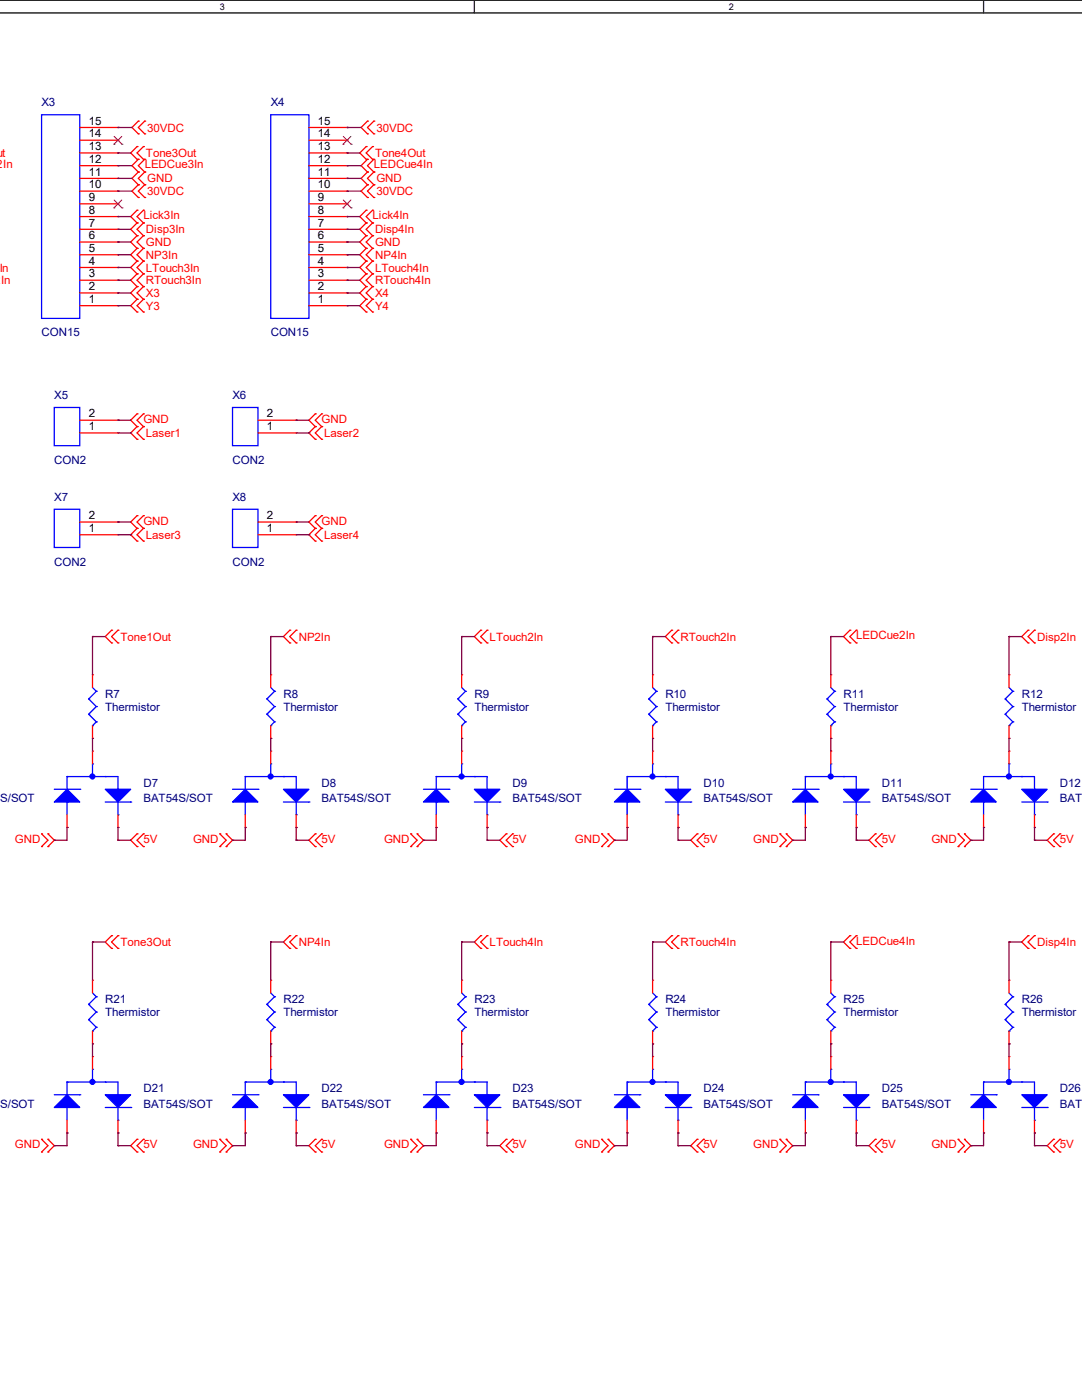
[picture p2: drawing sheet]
<svg xmlns="http://www.w3.org/2000/svg" width="216mm" height="279mm" viewBox="0 0 216 279" stroke-linecap="round" stroke-linejoin="round" font-family="sans-serif">
<path d="M-.1 0h216.1M-.1 2.6h216" fill="none" stroke="#000" stroke-width=".25"/>
<path d="M43.9 .3h.9v2h-.9z" fill="#fff"/>
<path d="M94.7 0v2.6" fill="none" stroke="#000" stroke-width=".25"/>
<path d="M145.5 .3h.9v2h-.9z" fill="#fff"/>
<path d="M196.3 0v2.6" fill="none" stroke="#000" stroke-width=".25"/>
<g fill="none" stroke="#f00" stroke-width=".25">
<path d="M15.9 38.1h7.6M15.9 35.6h7.6M15.9 33.1h7.6M15.9 30.5h7.6M15.9 28h7.6M15.9 25.4h7.6M23.5 38.1h.1M23.5 35.6h.1M23.5 33.1h.1M23.5 30.5h.1M23.5 28h.1M23.5 25.4h.1"/>
<path d="M27.3 29.3h.1M27.3 31.8h.1M27.3 29.3l-1.2 1.2 1.2 1.3M27.6 24.2h.1M27.6 26.7h.1M27.6 34.3h.1M27.6 36.9h.1M27.6 39.4h.1M27.6 31.8h.1M27.6 24.2l-1.3 1.2 1.3 1.3M27.6 34.3l-1.3 1.3 1.3 1.3M27.6 36.9l-1.3 1.2 1.3 1.3"/>
<path d="M27.6 31.8l-1.3 1.3 1.3 1.2M28.6 31.8h.1M28.6 29.3h.1M28.6 29.3l-1.3 1.2 1.3 1.3M28.9 26.7h.1M28.9 24.2h.1M28.9 36.9h.1M28.9 34.3h.1M28.9 39.4h.1M28.9 31.8h.1M28.9 24.2l-1.3 1.2 1.3 1.3M28.9 34.3l-1.3 1.3 1.3 1.3"/>
<path d="M28.9 36.9l-1.3 1.2 1.3 1.3M28.9 31.8l-1.3 1.3 1.3 1.2M61.6 38.1h7.7M61.6 35.6h7.7M61.6 33.1h7.7M61.6 30.5h7.7M61.6 28h7.7M61.6 25.4h7.7M69.3 38.1h.1M69.3 35.6h.1M69.3 33.1h.1M69.3 30.5h.1"/>
<path d="M69.3 28h.1M69.3 25.4h.1M73.1 29.3h.1M73.1 31.8h.1M73.1 29.3l-1.3 1.2 1.3 1.3M73.3 24.2h.1M73.3 26.7h.1M73.3 34.3h.1M73.3 31.8h.1M73.3 36.9h.1M73.3 39.4h.1M73.3 24.2l-1.2 1.2 1.2 1.3"/>
<path d="M73.3 31.8l-1.2 1.3 1.2 1.2M73.3 34.3l-1.2 1.3 1.2 1.3M73.3 36.9l-1.2 1.2 1.2 1.3M74.3 31.8h.1M74.3 29.3h.1M74.3 29.3l-1.2 1.2 1.2 1.3M74.6 26.7h.1M74.6 24.2h.1M74.6 31.8h.1M74.6 34.3h.1M74.6 36.9h.1M74.6 39.4h.1"/>
<path d="M74.6 24.2l-1.3 1.2 1.3 1.3M74.6 31.8l-1.3 1.3 1.3 1.2M74.6 34.3l-1.3 1.3 1.3 1.3M74.6 36.9l-1.3 1.2 1.3 1.3M15.9 58.5h7.6M15.9 55.9h7.6M15.9 53.4h7.6M15.9 50.8h7.6M15.9 48.3h7.6M15.9 45.8h7.6M15.9 43.2h7.6M15.9 40.7h7.6"/>
<path d="M23.5 58.5h.1M23.5 55.9h.1M23.5 53.4h.1M23.5 50.8h.1M23.5 48.3h.1M23.5 45.8h.1M23.5 43.2h.1M23.5 40.7h.1M27.3 59.7h.1M27.3 57.2h.1M27.3 49.6h.1M27.3 52.1h.1"/>
<path d="M27.3 44.5h.1M27.3 47h.1M27.3 54.7h.1M27.3 42h.1M27.3 59.7l-1.2 1.3 1.2 1.3M27.3 57.2l-1.2 1.3 1.2 1.2M27.3 49.6l-1.2 1.2 1.2 1.3M27.3 44.5l-1.2 1.3 1.2 1.2M27.3 52.1l-1.2 1.3 1.2 1.3M27.3 54.7l-1.2 1.2 1.2 1.3M27.3 47l-1.2 1.3 1.2 1.3M27.3 42l-1.2 1.2 1.2 1.3"/>
<path d="M28.6 59.7h.1M28.6 57.2h.1M28.6 52.1h.1M28.6 49.6h.1M28.6 47h.1M28.6 44.5h.1M28.6 54.7h.1M28.6 42h.1M28.6 59.7l-1.3 1.3 1.3 1.3M28.6 57.2l-1.3 1.3 1.3 1.2M28.6 49.6l-1.3 1.2 1.3 1.3M28.6 44.5l-1.3 1.3 1.3 1.2"/>
<path d="M28.6 52.1l-1.3 1.3 1.3 1.3M28.6 54.7l-1.3 1.2 1.3 1.3M28.6 47l-1.3 1.3 1.3 1.3M28.6 42l-1.3 1.2 1.3 1.3M61.6 58.5h7.7M61.6 55.9h7.7M61.6 53.4h7.7M61.6 50.8h7.7M61.6 48.3h7.7M61.6 45.8h7.7M61.6 43.2h7.7M61.6 40.7h7.7"/>
<path d="M69.3 58.5h.1M69.3 55.9h.1M69.3 53.4h.1M69.3 50.8h.1M69.3 48.3h.1M69.3 45.8h.1M69.3 43.2h.1M69.3 40.7h.1M73.1 42h.1M73.1 44.5h.1M73.1 47h.1M73.1 49.6h.1"/>
<path d="M73.1 52.1h.1M73.1 54.7h.1M73.1 57.2h.1M73.1 59.7h.1M73.1 42l-1.3 1.2 1.3 1.3M73.1 44.5l-1.3 1.3 1.3 1.2M73.1 47l-1.3 1.3 1.3 1.3M73.1 49.6l-1.3 1.2 1.3 1.3M73.1 52.1l-1.3 1.3 1.3 1.3M73.1 54.7l-1.3 1.2 1.3 1.3M73.1 57.2l-1.3 1.3 1.3 1.2M73.1 59.7l-1.3 1.3 1.3 1.3"/>
<path d="M74.3 44.5h.1M74.3 42h.1M74.3 47h.1M74.3 49.6h.1M74.3 52.1h.1M74.3 54.7h.1M74.3 57.2h.1M74.3 59.7h.1M74.3 42l-1.2 1.2 1.2 1.3M74.3 44.5l-1.2 1.3 1.2 1.2M74.3 47l-1.2 1.3 1.2 1.3M74.3 49.6l-1.2 1.2 1.2 1.3"/>
<path d="M74.3 52.1l-1.2 1.3 1.2 1.3M74.3 54.7l-1.2 1.2 1.2 1.3M74.3 57.2l-1.2 1.3 1.2 1.2M74.3 59.7l-1.2 1.3 1.2 1.3M15.9 61h7.6M23.5 61h.1M27.3 62.3h.1M28.6 62.3h.1M61.6 61h7.7M69.3 61h.1M73.1 62.3h.1M74.3 62.3h.1"/>
<path d="M15.9 86.4h7.6M15.9 83.9h7.6M23.5 86.4h.1M23.5 83.9h.1M27.3 82.6h.1M27.3 85.1h.1M27.3 87.7h.1M27.3 82.6l-1.2 1.3 1.2 1.2M27.3 85.1l-1.2 1.3 1.2 1.3M28.6 85.1h.1M28.6 82.6h.1M28.6 87.7h.1"/>
<path d="M28.6 82.6l-1.3 1.3 1.3 1.2M28.6 85.1l-1.3 1.3 1.3 1.3M51.5 86.4h7.6M51.5 83.9h7.6M59.1 86.4h.1M59.1 83.9h.1M62.9 82.6h.1M62.9 85.1h.1M62.9 87.7h.1M62.9 82.6l-1.3 1.3 1.3 1.2M62.9 85.1l-1.3 1.3 1.3 1.3M64.2 85.1h.1"/>
<path d="M64.2 82.6h.1M64.2 87.7h.1M64.2 82.6l-1.3 1.3 1.3 1.2M64.2 85.1l-1.3 1.3 1.3 1.3M15.9 106.7h7.6M15.9 104.2h7.6M23.5 106.7h.1M23.5 104.2h.1M27.3 102.9h.1M27.3 105.5h.1M27.3 108h.1M27.3 102.9l-1.2 1.3 1.2 1.3"/>
<path d="M27.3 105.5l-1.2 1.2 1.2 1.3M28.6 105.5h.1M28.6 102.9h.1M28.6 108h.1M28.6 102.9l-1.3 1.3 1.3 1.3M28.6 105.5l-1.3 1.2 1.3 1.3M51.5 106.7h7.6M51.5 104.2h7.6M59.1 106.7h.1M59.1 104.2h.1M62.9 102.9h.1M62.9 105.5h.1"/>
<path d="M62.9 108h.1M62.9 102.9l-1.3 1.3 1.3 1.3M62.9 105.5l-1.3 1.2 1.3 1.3M64.2 105.5h.1M64.2 102.9h.1M64.2 108h.1M64.2 102.9l-1.3 1.3 1.3 1.3M64.2 105.5l-1.3 1.2 1.3 1.3M18.5 134.7h.1M18.5 134.7v2.5M22.3 125.8h.1M22.3 128.3h.1"/>
<path d="M22.3 125.8l-1.3 1.2 1.3 1.3M23.5 128.3h.1M23.5 125.8h.1M23.5 125.8l-1.2 1.2 1.2 1.3M54 134.7h.1M54 134.7v2.5M57.8 125.8h.1M57.8 128.3h.1M57.8 125.8l-1.2 1.2 1.2 1.3M59.1 128.3h.1M59.1 125.8h.1M59.1 125.8l-1.3 1.2 1.3 1.3"/>
<path d="M92.1 134.7h.1M92.1 134.7v2.5M95.9 125.8h.1M95.9 128.3h.1M95.9 125.8l-1.2 1.2 1.2 1.3M97.2 128.3h.1M97.2 125.8h.1M97.2 125.8l-1.3 1.2 1.3 1.3M130.2 134.7h.1M130.2 134.7v2.5M134 125.8h.1M134 128.3h.1"/>
<path d="M134 125.8l-1.2 1.2 1.2 1.3M135.3 128.3h.1M135.3 125.8h.1M135.3 125.8l-1.3 1.2 1.3 1.3M165.8 134.7h.1M165.8 134.7v2.5M169.6 128.3h.1M169.6 125.8h.1M169.6 125.8l-1.3 1.2 1.3 1.3M170.9 125.8h.1M170.9 128.3h.1M170.9 125.8l-1.3 1.2 1.3 1.3"/>
<path d="M201.3 134.7h.1M201.3 134.7v2.5M205.1 125.8h.1M205.1 128.3h.1M205.1 125.8l-1.2 1.2 1.2 1.3M206.4 128.3h.1M206.4 125.8h.1M206.4 125.8l-1.3 1.2 1.3 1.3M18.5 147.4h.1M18.5 149.9h.1M18.5 144.8v2.6M18.5 149.9v2.5"/>
<path d="M54 149.9h.1M54 147.4h.1M54 144.8v2.6M54 149.9v2.5M92.1 147.4h.1M92.1 149.9h.1M92.1 144.8v2.6M92.1 149.9v2.5M130.2 147.4h.1M130.2 149.9h.1M130.2 144.8v2.6M130.2 149.9v2.5"/>
<path d="M165.8 147.4h.1M165.8 149.9h.1M165.8 144.8v2.6M165.8 149.9v2.5M201.3 147.4h.1M201.3 149.9h.1M201.3 144.8v2.6M201.3 149.9v2.5M8.3 166.4h.1M8.3 169h.1M8.3 166.4l1.3 1.3-1.3 1.3M9.6 169h.1"/>
<path d="M9.6 166.4h.1M9.6 166.4l1.2 1.3-1.2 1.3M13.4 165.1h.1M13.4 162.6v2.5M23.5 165.1h.1M23.5 162.6v2.5M27.3 166.4h.1M27.3 169h.1M27.3 166.4l-1.2 1.3 1.2 1.3M28.6 169h.1M28.6 166.4h.1M28.6 166.4l-1.3 1.3 1.3 1.3"/>
<path d="M43.9 166.4h.1M43.9 169h.1M43.9 166.4l1.2 1.3-1.2 1.3M45.1 169h.1M45.1 166.4h.1M45.1 166.4l1.3 1.3-1.3 1.3M48.9 165.1h.1M48.9 162.6v2.5M59.1 165.1h.1M59.1 162.6v2.5M62.9 166.4h.1M62.9 169h.1"/>
<path d="M62.9 166.4l-1.3 1.3 1.3 1.3M64.2 169h.1M64.2 166.4h.1M64.2 166.4l-1.3 1.3 1.3 1.3M82 166.4h.1M82 169h.1M82 166.4l1.2 1.3-1.2 1.3M83.2 169h.1M83.2 166.4h.1M83.2 166.4l1.3 1.3-1.3 1.3M87 165.1h.1M87 162.6v2.5"/>
<path d="M97.2 165.1h.1M97.2 162.6v2.5M101 166.4h.1M101 169h.1M101 166.4l-1.3 1.3 1.3 1.3M102.3 169h.1M102.3 166.4h.1M102.3 166.4l-1.3 1.3 1.3 1.3M120.1 166.4h.1M120.1 169h.1M120.1 166.4l1.2 1.3-1.2 1.3M121.3 169h.1"/>
<path d="M121.3 166.4h.1M121.3 166.4l1.3 1.3-1.3 1.3M125.1 165.1h.1M125.1 162.6v2.5M135.3 165.1h.1M135.3 162.6v2.5M139.1 166.4h.1M139.1 169h.1M139.1 166.4l-1.3 1.3 1.3 1.3M140.4 169h.1M140.4 166.4h.1M140.4 166.4l-1.3 1.3 1.3 1.3"/>
<path d="M155.6 166.4h.1M155.6 169h.1M155.6 166.4l1.3 1.3-1.3 1.3M156.9 169h.1M156.9 166.4h.1M156.9 166.4l1.3 1.3-1.3 1.3M160.7 165.1h.1M160.7 162.6v2.5M170.9 165.1h.1M170.9 162.6v2.5M174.7 166.4h.1M174.7 169h.1"/>
<path d="M174.7 166.4l-1.3 1.3 1.3 1.3M175.9 169h.1M175.9 166.4h.1M175.9 166.4l-1.2 1.3 1.2 1.3M191.2 166.4h.1M191.2 169h.1M191.2 166.4l1.2 1.3-1.2 1.3M192.4 169h.1M192.4 166.4h.1M192.4 166.4l1.3 1.3-1.3 1.3M196.3 165.1h.1M196.3 162.6v2.5"/>
<path d="M206.4 165.1h.1M206.4 162.6v2.5M210.2 166.4h.1M210.2 169h.1M210.2 166.4l-1.2 1.3 1.2 1.3M211.5 169h.1M211.5 166.4h.1M211.5 166.4l-1.3 1.3 1.3 1.3M18.5 195.6h.1M18.5 195.6v2.6M22.3 186.7h.1M22.3 189.3h.1"/>
<path d="M22.3 186.7l-1.3 1.3 1.3 1.3M23.5 189.3h.1M23.5 186.7h.1M23.5 186.7l-1.2 1.3 1.2 1.3M54 195.6h.1M54 195.6v2.6M57.8 186.7h.1M57.8 189.3h.1M57.8 186.7l-1.2 1.3 1.2 1.3M59.1 189.3h.1M59.1 186.7h.1M59.1 186.7l-1.3 1.3 1.3 1.3"/>
<path d="M92.1 195.6h.1M92.1 195.6v2.6M95.9 186.7h.1M95.9 189.3h.1M95.9 186.7l-1.2 1.3 1.2 1.3M97.2 189.3h.1M97.2 186.7h.1M97.2 186.7l-1.3 1.3 1.3 1.3M130.2 195.6h.1M130.2 195.6v2.6M134 186.7h.1M134 189.3h.1"/>
<path d="M134 186.7l-1.2 1.3 1.2 1.3M135.3 189.3h.1M135.3 186.7h.1M135.3 186.7l-1.3 1.3 1.3 1.3M165.8 195.6h.1M165.8 195.6v2.6M169.6 189.3h.1M169.6 186.7h.1M169.6 186.7l-1.3 1.3 1.3 1.3M170.9 186.7h.1M170.9 189.3h.1M170.9 186.7l-1.3 1.3 1.3 1.3"/>
<path d="M201.3 195.6h.1M201.3 195.6v2.6M205.1 186.7h.1M205.1 189.3h.1M205.1 186.7l-1.2 1.3 1.2 1.3M206.4 189.3h.1M206.4 186.7h.1M206.4 186.7l-1.3 1.3 1.3 1.3M18.5 208.3h.1M18.5 210.9h.1M18.5 205.8v2.5M18.5 210.9v2.5"/>
<path d="M54 208.3h.1M54 210.9h.1M54 205.8v2.5M54 210.9v2.5M92.1 208.3h.1M92.1 210.9h.1M92.1 205.8v2.5M92.1 210.9v2.5M130.2 208.3h.1M130.2 210.9h.1M130.2 205.8v2.5M130.2 210.9v2.5"/>
<path d="M165.8 210.9h.1M165.8 208.3h.1M165.8 205.8v2.5M165.8 210.9v2.5M201.3 210.9h.1M201.3 208.3h.1M201.3 205.8v2.5M201.3 210.9v2.5M8.3 227.4h.1M8.3 229.9h.1M8.3 227.4l1.3 1.2-1.3 1.3M9.6 229.9h.1"/>
<path d="M9.6 227.4h.1M9.6 227.4l1.2 1.2-1.2 1.3M13.4 226.1h.1M13.4 223.6v2.5M23.5 226.1h.1M23.5 223.6v2.5M27.3 227.4h.1M27.3 229.9h.1M27.3 227.4l-1.2 1.2 1.2 1.3M28.6 229.9h.1M28.6 227.4h.1M28.6 227.4l-1.3 1.2 1.3 1.3"/>
<path d="M43.9 227.4h.1M43.9 229.9h.1M43.9 227.4l1.2 1.2-1.2 1.3M45.1 229.9h.1M45.1 227.4h.1M45.1 227.4l1.3 1.2-1.3 1.3M48.9 226.1h.1M48.9 223.6v2.5M59.1 226.1h.1M59.1 223.6v2.5M62.9 227.4h.1M62.9 229.9h.1"/>
<path d="M62.9 227.4l-1.3 1.2 1.3 1.3M64.2 229.9h.1M64.2 227.4h.1M64.2 227.4l-1.3 1.2 1.3 1.3M82 227.4h.1M82 229.9h.1M82 227.4l1.2 1.2-1.2 1.3M83.2 229.9h.1M83.2 227.4h.1M83.2 227.4l1.3 1.2-1.3 1.3M87 226.1h.1M87 223.6v2.5"/>
<path d="M97.2 226.1h.1M97.2 223.6v2.5M101 227.4h.1M101 229.9h.1M101 227.4l-1.3 1.2 1.3 1.3M102.3 229.9h.1M102.3 227.4h.1M102.3 227.4l-1.3 1.2 1.3 1.3M120.1 227.4h.1M120.1 229.9h.1M120.1 227.4l1.2 1.2-1.2 1.3M121.3 229.9h.1"/>
<path d="M121.3 227.4h.1M121.3 227.4l1.3 1.2-1.3 1.3M125.1 226.1h.1M125.1 223.6v2.5M135.3 226.1h.1M135.3 223.6v2.5M139.1 227.4h.1M139.1 229.9h.1M139.1 227.4l-1.3 1.2 1.3 1.3M140.4 229.9h.1M140.4 227.4h.1M140.4 227.4l-1.3 1.2 1.3 1.3"/>
<path d="M155.6 227.4h.1M155.6 229.9h.1M155.6 227.4l1.3 1.2-1.3 1.3M156.9 229.9h.1M156.9 227.4h.1M156.9 227.4l1.3 1.2-1.3 1.3M160.7 226.1h.1M160.7 223.6v2.5M170.9 226.1h.1M170.9 223.6v2.5M174.7 227.4h.1M174.7 229.9h.1"/>
<path d="M174.7 227.4l-1.3 1.2 1.3 1.3M175.9 229.9h.1M175.9 227.4h.1M175.9 227.4l-1.2 1.2 1.2 1.3M191.2 227.4h.1M191.2 229.9h.1M191.2 227.4l1.2 1.2-1.2 1.3M192.4 229.9h.1M192.4 227.4h.1M192.4 227.4l1.3 1.2-1.3 1.3M196.3 226.1h.1M196.3 223.6v2.5"/>
<path d="M206.4 226.1h.1M206.4 223.6v2.5M210.2 227.4h.1M210.2 229.9h.1M210.2 227.4l-1.2 1.2 1.2 1.3M211.5 229.9h.1M211.5 227.4h.1M211.5 227.4l-1.3 1.2 1.3 1.3"/>
</g>
<g fill="#00f" stroke="#00f" stroke-width=".25">
<path d="M48.9 157.5l2.6 2.6h-5.1z" fill-rule="evenodd"/>
<path d="M56.6 157.5h5l-2.5 2.6z" fill-rule="evenodd"/>
<path d="M160.7 218.5l2.5 2.5h-5z" fill-rule="evenodd"/>
<path d="M168.3 218.5h5.1l-2.5 2.5z" fill-rule="evenodd"/>
<path d="M193.7 221l2.6-2.5 2.5 2.5z" fill-rule="evenodd"/>
<path d="M203.9 218.5h5.1l-2.6 2.5z" fill-rule="evenodd"/>
<path d="M87 157.5l2.6 2.6h-5.1z" fill-rule="evenodd"/>
<path d="M94.7 157.5h5l-2.5 2.6z" fill-rule="evenodd"/>
<path d="M84.5 221l2.5-2.5 2.6 2.5z" fill-rule="evenodd"/>
<path d="M94.7 218.5h5l-2.5 2.5z" fill-rule="evenodd"/>
<path d="M160.7 157.5l2.5 2.6h-5z" fill-rule="evenodd"/>
<path d="M168.3 157.5h5.1l-2.5 2.6z" fill-rule="evenodd"/>
<path d="M122.6 221l2.5-2.5 2.6 2.5z" fill-rule="evenodd"/>
<path d="M132.8 218.5h5l-2.5 2.5z" fill-rule="evenodd"/>
<path d="M196.3 157.5l2.5 2.6h-5.1z" fill-rule="evenodd"/>
<path d="M203.9 157.5h5.1l-2.6 2.6z" fill-rule="evenodd"/>
<path d="M13.4 157.5l2.5 2.6h-5.1z" fill-rule="evenodd"/>
<path d="M21 157.5h5.1l-2.6 2.6z" fill-rule="evenodd"/>
<path d="M10.8 221l2.6-2.5 2.5 2.5z" fill-rule="evenodd"/>
<path d="M21 218.5h5.1l-2.6 2.5z" fill-rule="evenodd"/>
<path d="M125.1 157.5l2.6 2.6h-5.1z" fill-rule="evenodd"/>
<path d="M132.8 157.5h5l-2.5 2.6z" fill-rule="evenodd"/>
<path d="M46.4 221l2.5-2.5 2.6 2.5z" fill-rule="evenodd"/>
<path d="M56.6 218.5h5l-2.5 2.5z" fill-rule="evenodd"/>
<circle cx="54" cy="155" r=".49"/>
<circle cx="165.8" cy="215.9" r=".49"/>
<circle cx="201.3" cy="215.9" r=".49"/>
<circle cx="92.1" cy="155" r=".49"/>
<circle cx="92.1" cy="215.9" r=".49"/>
<circle cx="165.8" cy="155" r=".49"/>
<circle cx="130.2" cy="215.9" r=".49"/>
<circle cx="201.3" cy="155" r=".49"/>
<circle cx="18.4" cy="155" r=".49"/>
<circle cx="18.4" cy="215.9" r=".49"/>
<circle cx="130.2" cy="155" r=".49"/>
<circle cx="54" cy="215.9" r=".49"/>
</g>
<g fill="none" stroke="#00f" stroke-width=".25">
<path d="M8.3 22.9h7.6v40.6h-7.6zM54 22.9h7.6v40.6h-7.6zM10.8 81.3h5.1v7.6h-5.1zM46.4 81.3h5.1v7.6h-5.1zM10.8 101.6h5.1v7.7h-5.1zM46.4 101.6h5.1v7.7h-5.1zM17.7 139.5h.1M17.7 139.5l1.5 1.5M18.5 137.2l.7 .8M19.2 138h.1M19.2 138l-1.5 1.5M53.3 139.5h.1"/>
<path d="M53.3 139.5l1.5 1.5M54 137.2l.8 .8M54.8 138h.1M54.8 138l-1.5 1.5M91.4 139.5h.1M91.4 139.5l1.5 1.5M92.1 137.2l.8 .8M92.9 138h.1M92.9 138l-1.5 1.5M129.5 139.5h.1M129.5 139.5l1.5 1.5M130.2 137.2l.8 .8"/>
<path d="M131 138h.1M131 138l-1.5 1.5M165 139.5h.1M165 139.5l1.5 1.5M165.8 137.2l.7 .8M166.5 138h.1M166.5 138l-1.5 1.5M200.6 139.5h.1M200.6 139.5l1.5 1.5M201.3 137.2l.8 .8M202.1 138h.1M202.1 138l-1.5 1.5"/>
<path d="M10.8 157.5h5.1M13.4 155h.1M13.4 155h10.1v2.5M13.4 155v2.5M15.9 157.5h.1M17.7 142.5h.1M17.7 142.5l1.5 1.6M18.5 144.8h.1M18.5 155h.1M18.5 152.4h.1M18.5 152.4v2.6M19.2 141h.1"/>
<path d="M19.2 144.1h.1M19.2 141l-1.5 1.5M19.2 144.1l-.7 .7M21 155h.1M23.5 157.5h.1M46.4 157.5h5.1M48.9 155h.1M48.9 155v2.5M48.9 155h10.2v2.5M51.5 157.5h.1M53.3 142.5h.1M53.3 142.5l1.5 1.6"/>
<path d="M54 155h.1M54 152.4h.1M54 144.8h.1M54 152.4v2.6M54.8 141h.1M54.8 144.1h.1M54.8 141l-1.5 1.5M54.8 144.1l-.8 .7M56.6 155h.1M59.1 157.5h.1M84.5 157.5h5.1M87 155h.1"/>
<path d="M87 155h10.2v2.5M87 155v2.5M89.6 157.5h.1M91.4 142.5h.1M91.4 142.5l1.5 1.6M92.1 144.8h.1M92.1 155h.1M92.1 152.4h.1M92.1 152.4v2.6M92.9 141h.1M92.9 144.1h.1M92.9 141l-1.5 1.5"/>
<path d="M92.9 144.1l-.8 .7M94.7 155h.1M97.2 157.5h.1M122.6 157.5h5.1M125.1 155h.1M125.1 155h10.2v2.5M125.1 155v2.5M127.7 157.5h.1M129.5 142.5h.1M129.5 142.5l1.5 1.6M130.2 144.8h.1M130.2 155h.1"/>
<path d="M130.2 152.4h.1M130.2 152.4v2.6M131 141h.1M131 144.1h.1M131 141l-1.5 1.5M131 144.1l-.8 .7M132.8 155h.1M135.3 157.5h.1M158.2 157.5h5M160.7 155h.1M160.7 155h10.2v2.5M160.7 155v2.5"/>
<path d="M163.2 157.5h.1M165 142.5h.1M165 142.5l1.5 1.6M165.8 144.8h.1M165.8 155h.1M165.8 152.4h.1M165.8 152.4v2.6M166.5 141h.1M166.5 144.1h.1M166.5 141l-1.5 1.5M166.5 144.1l-.7 .7M168.3 155h.1"/>
<path d="M170.9 157.5h.1M193.7 157.5h5.1M196.3 155h.1M196.3 155h10.1v2.5M196.3 155v2.5M198.8 157.5h.1M200.6 142.5h.1M200.6 142.5l1.5 1.6M201.3 144.8h.1M201.3 155h.1M201.3 152.4h.1M201.3 152.4v2.6"/>
<path d="M202.1 141h.1M202.1 144.1h.1M202.1 141l-1.5 1.5M202.1 144.1l-.8 .7M203.9 155h.1M206.4 157.5h.1M13.4 160.1h.1M13.4 160.1v2.5M21 160.1h5.1M23.5 162.6h.1M23.5 160.1v2.5M26.1 160.1h.1"/>
<path d="M48.9 160.1h.1M48.9 160.1v2.5M56.6 160.1h5M59.1 162.6h.1M59.1 160.1v2.5M61.6 160.1h.1M87 160.1h.1M87 160.1v2.5M94.7 160.1h5M97.2 162.6h.1M97.2 160.1v2.5M99.7 160.1h.1"/>
<path d="M125.1 160.1h.1M125.1 160.1v2.5M132.8 160.1h5M135.3 162.6h.1M135.3 160.1v2.5M137.8 160.1h.1M160.7 160.1h.1M160.7 160.1v2.5M168.3 160.1h5.1M170.9 162.6h.1M170.9 160.1v2.5M173.4 160.1h.1"/>
<path d="M196.3 160.1h.1M196.3 160.1v2.5M203.9 160.1h5.1M206.4 162.6h.1M206.4 160.1v2.5M209 160.1h.1M18.5 198.2l.7 .7M19.2 198.9h.1M19.2 198.9l-1.5 1.5M54 198.2l.8 .7M54.8 198.9h.1M54.8 198.9l-1.5 1.5"/>
<path d="M92.1 198.2l.8 .7M92.9 198.9h.1M92.9 198.9l-1.5 1.5M130.2 198.2l.8 .7M131 198.9h.1M131 198.9l-1.5 1.5M165.8 198.2l.7 .7M166.5 198.9h.1M166.5 198.9l-1.5 1.5M201.3 198.2l.8 .7M202.1 198.9h.1M202.1 198.9l-1.5 1.5"/>
<path d="M10.8 218.5h5.1M13.4 215.9h.1M13.4 215.9h10.1v2.6M13.4 215.9v2.6M15.9 218.5h.1M17.7 200.4h.1M17.7 203.5h.1M17.7 200.4l1.5 1.6M17.7 203.5l1.5 1.5M18.5 205.8h.1M18.5 215.9h.1M18.5 213.4h.1"/>
<path d="M18.5 213.4v2.5M19.2 202h.1M19.2 205h.1M19.2 202l-1.5 1.5M19.2 205l-.7 .8M21 215.9h.1M23.5 218.5h.1M46.4 218.5h5.1M48.9 215.9h.1M48.9 215.9v2.6M48.9 215.9h10.2v2.6M51.5 218.5h.1"/>
<path d="M53.3 200.4h.1M53.3 203.5h.1M53.3 200.4l1.5 1.6M53.3 203.5l1.5 1.5M54 205.8h.1M54 215.9h.1M54 213.4h.1M54 213.4v2.5M54.8 202h.1M54.8 205h.1M54.8 202l-1.5 1.5M54.8 205l-.8 .8"/>
<path d="M56.6 215.9h.1M59.1 218.5h.1M84.5 218.5h5.1M87 215.9h.1M87 215.9h10.2v2.6M87 215.9v2.6M89.6 218.5h.1M91.4 200.4h.1M91.4 203.5h.1M91.4 200.4l1.5 1.6M91.4 203.5l1.5 1.5M92.1 205.8h.1"/>
<path d="M92.1 215.9h.1M92.1 213.4h.1M92.1 213.4v2.5M92.9 202h.1M92.9 205h.1M92.9 202l-1.5 1.5M92.9 205l-.8 .8M94.7 215.9h.1M97.2 218.5h.1M122.6 218.5h5.1M125.1 215.9h.1M125.1 215.9h10.2v2.6"/>
<path d="M125.1 215.9v2.6M127.7 218.5h.1M129.5 200.4h.1M129.5 203.5h.1M129.5 200.4l1.5 1.6M129.5 203.5l1.5 1.5M130.2 205.8h.1M130.2 215.9h.1M130.2 213.4h.1M130.2 213.4v2.5M131 202h.1M131 205h.1"/>
<path d="M131 202l-1.5 1.5M131 205l-.8 .8M132.8 215.9h.1M135.3 218.5h.1M158.2 218.5h5M160.7 215.9h.1M160.7 215.9v2.6M160.7 215.9h10.2v2.6M163.2 218.5h.1M165 200.4h.1M165 203.5h.1M165 200.4l1.5 1.6"/>
<path d="M165 203.5l1.5 1.5M165.8 215.9h.1M165.8 213.4h.1M165.8 205.8h.1M165.8 213.4v2.5M166.5 202h.1M166.5 205h.1M166.5 202l-1.5 1.5M166.5 205l-.7 .8M168.3 215.9h.1M170.9 218.5h.1M193.7 218.5h5.1"/>
<path d="M196.3 215.9h.1M196.3 215.9h10.1v2.6M196.3 215.9v2.6M198.8 218.5h.1M200.6 200.4h.1M200.6 203.5h.1M200.6 200.4l1.5 1.6M200.6 203.5l1.5 1.5M201.3 215.9h.1M201.3 213.4h.1M201.3 205.8h.1M201.3 213.4v2.5"/>
<path d="M202.1 202h.1M202.1 205h.1M202.1 202l-1.5 1.5M202.1 205l-.8 .8M203.9 215.9h.1M206.4 218.5h.1M13.4 221h.1M13.4 221v2.6M21 221h5.1M23.5 223.6h.1M23.5 221v2.6M26.1 221h.1"/>
<path d="M48.9 221h.1M48.9 221v2.6M56.6 221h5M59.1 223.6h.1M59.1 221v2.6M61.6 221h.1M87 221h.1M87 221v2.6M94.7 221h5M97.2 223.6h.1M97.2 221v2.6M99.7 221h.1"/>
<path d="M125.1 221h.1M125.1 221v2.6M132.8 221h5M135.3 223.6h.1M135.3 221v2.6M137.8 221h.1M160.7 221h.1M160.7 221v2.6M168.3 221h5.1M170.9 223.6h.1M170.9 221v2.6M173.4 221h.1"/>
<path d="M196.3 221h.1M196.3 221v2.6M203.9 221h5.1M206.4 223.6h.1M206.4 221v2.6M209 221h.1"/>
</g>
<g fill="none" stroke="#804000" stroke-width=".2">
<path d="M22.7 28.8h.1M22.8 39.9l1.5 1.6M22.8 27.2l1.5 1.6M24.3 39.9l-1.6 1.6M24.3 27.2l-1.6 1.6M24.3 28.8h.1M68.5 28.8h.1M68.5 39.9l1.6 1.6M68.5 27.2l1.6 1.6M70 39.9l-1.5 1.6M70 27.2l-1.5 1.6M70.1 28.8h.1"/>
<path d="M22.7 41.5h.1M24.3 41.5h.1M68.5 41.5h.1M70.1 41.5h.1"/>
</g>
<g fill="none" stroke="#800040" stroke-width=".25">
<path d="M23.5 25.4h.1M23.5 35.6h.1M23.5 38.1h.1M23.5 33.1h.1M23.5 30.5h.1M23.5 25.4h2.8M23.5 35.6h2.8M23.5 38.1h2.8M23.5 33.1h2.8M23.5 30.5h2.6M69.3 25.4h.1M69.3 30.5h.1"/>
<path d="M69.3 33.1h.1M69.3 35.6h.1M69.3 38.1h.1M69.3 25.4h2.8M69.3 35.6h2.8M69.3 38.1h2.8M69.3 33.1h2.8M69.3 30.5h2.5M23.5 58.5h.1M23.5 55.9h.1M23.5 48.3h.1M23.5 45.8h.1"/>
<path d="M23.5 43.2h.1M23.5 53.4h.1M23.5 50.8h.1M23.5 58.5h2.6M23.5 55.9h2.6M23.5 48.3h2.6M23.5 45.8h2.6M23.5 43.2h2.6M23.5 53.4h2.6M23.5 50.8h2.6M69.3 43.2h.1M69.3 45.8h.1"/>
<path d="M69.3 48.3h.1M69.3 50.8h.1M69.3 53.4h.1M69.3 55.9h.1M69.3 58.5h.1M69.3 58.5h2.5M69.3 55.9h2.5M69.3 48.3h2.5M69.3 45.8h2.5M69.3 43.2h2.5M69.3 53.4h2.5M69.3 50.8h2.5"/>
<path d="M23.5 61h.1M23.5 61h2.6M69.3 61h.1M69.3 61h2.5M23.5 83.9h.1M23.5 83.9h2.6M23.5 86.4h2.6M26.1 86.4h.1M59.1 83.9h.1M59.1 83.9h2.5M59.1 86.4h2.5M61.6 86.4h.1"/>
<path d="M23.5 104.2h.1M23.5 104.2h2.6M23.5 106.7h2.6M26.1 106.7h.1M59.1 104.2h.1M59.1 104.2h2.5M59.1 106.7h2.5M61.6 106.7h.1M18.5 127h.1M18.5 127v7.7M18.5 127h2.5M54 127h.1"/>
<path d="M54 127v7.7M54 127h2.6M92.1 127h.1M92.1 127v7.7M92.1 127h2.6M130.2 127h.1M130.2 127v7.7M130.2 127h2.6M165.8 127h.1M165.8 127v7.7M165.8 127h2.5M201.3 127h.1"/>
<path d="M201.3 127v7.7M201.3 127h2.6M18.5 147.4h.1M18.5 147.4v2.5M54 147.4h.1M54 147.4v2.5M92.1 147.4h.1M92.1 147.4v2.5M130.2 147.4h.1M130.2 147.4v2.5M165.8 147.4h.1M165.8 147.4v2.5"/>
<path d="M201.3 147.4h.1M201.3 147.4v2.5M10.8 167.7h.1M13.4 165.1h.1M13.4 165.1v2.6h-2.6M23.5 165.1h.1M23.5 167.7h.1M23.5 165.1v2.6M23.5 167.7h2.6M46.4 167.7h.1M48.9 165.1h.1M48.9 165.1v2.6h-2.5"/>
<path d="M59.1 165.1h.1M59.1 167.7h.1M59.1 167.7h2.5M59.1 165.1v2.6M84.5 167.7h.1M87 165.1h.1M87 165.1v2.6h-2.5M97.2 165.1h.1M97.2 167.7h.1M97.2 167.7h2.5M97.2 165.1v2.6M122.6 167.7h.1"/>
<path d="M125.1 165.1h.1M125.1 165.1v2.6h-2.5M135.3 165.1h.1M135.3 167.7h.1M135.3 167.7h2.5M135.3 165.1v2.6M158.2 167.7h.1M160.7 165.1h.1M160.7 165.1v2.6h-2.5M170.9 165.1h.1M170.9 167.7h.1M170.9 167.7h2.5"/>
<path d="M170.9 165.1v2.6M193.7 167.7h.1M196.3 165.1h.1M196.3 165.1v2.6h-2.6M206.4 165.1h.1M206.4 167.7h.1M206.4 167.7h2.6M206.4 165.1v2.6M18.5 188h.1M18.5 188v7.6M18.5 188h2.5M54 188h.1"/>
<path d="M54 188v7.6M54 188h2.6M92.1 188h.1M92.1 188v7.6M92.1 188h2.6M130.2 188h.1M130.2 188v7.6M130.2 188h2.6M165.8 188h.1M165.8 188v7.6M165.8 188h2.5M201.3 188h.1"/>
<path d="M201.3 188v7.6M201.3 188h2.6M18.5 208.3h.1M18.5 208.3v2.6M54 208.3h.1M54 208.3v2.6M92.1 208.3h.1M92.1 208.3v2.6M130.2 208.3h.1M130.2 208.3v2.6M165.8 208.3h.1M165.8 208.3v2.6"/>
<path d="M201.3 208.3h.1M201.3 208.3v2.6M10.8 228.6h.1M13.4 226.1h.1M13.4 226.1v2.5h-2.6M23.5 226.1h.1M23.5 228.6h.1M23.5 226.1v2.5M23.5 228.6h2.6M46.4 228.6h.1M48.9 226.1h.1M48.9 226.1v2.5h-2.5"/>
<path d="M59.1 226.1h.1M59.1 228.6h.1M59.1 226.1v2.5M59.1 228.6h2.5M84.5 228.6h.1M87 226.1h.1M87 226.1v2.5h-2.5M97.2 226.1h.1M97.2 228.6h.1M97.2 226.1v2.5M97.2 228.6h2.5M122.6 228.6h.1"/>
<path d="M125.1 226.1h.1M125.1 226.1v2.5h-2.5M135.3 226.1h.1M135.3 228.6h.1M135.3 226.1v2.5M135.3 228.6h2.5M158.2 228.6h.1M160.7 226.1h.1M160.7 226.1v2.5h-2.5M170.9 226.1h.1M170.9 228.6h.1M170.9 226.1v2.5"/>
<path d="M170.9 228.6h2.5M193.7 228.6h.1M196.3 226.1h.1M196.3 226.1v2.5h-2.6M206.4 226.1h.1M206.4 228.6h.1M206.4 226.1v2.5M206.4 228.6h2.6"/>
</g>
<g font-size="2.3" fill="#000080">
<text x="8.3" y="21.2">X3</text>
<text x="54" y="21.2">X4</text>
<text x="8.3" y="67.1">CON15</text>
<text x="54" y="67.1">CON15</text>
<text x="10.8" y="79.6">X5</text>
<text x="46.4" y="79.6">X6</text>
<text x="10.8" y="92.5">CON2</text>
<text x="46.4" y="92.5">CON2</text>
<text x="10.8" y="99.9">X7</text>
<text x="46.4" y="99.9">X8</text>
<text x="10.8" y="112.9">CON2</text>
<text x="46.4" y="112.9">CON2</text>
<text x="21" y="139.3">R7</text>
<text x="21" y="141.8">Thermistor</text>
<text x="56.6" y="139.3">R8</text>
<text x="56.6" y="141.8">Thermistor</text>
<text x="94.7" y="139.3">R9</text>
<text x="94.7" y="141.8">Thermistor</text>
<text x="132.8" y="139.3">R10</text>
<text x="132.8" y="141.8">Thermistor</text>
<text x="168.3" y="139.3">R11</text>
<text x="168.3" y="141.8">Thermistor</text>
<text x="203.9" y="139.3">R12</text>
<text x="203.9" y="141.8">Thermistor</text>
<text x="0" y="160.1">S/SOT</text>
<text x="28.6" y="157.1">D7</text>
<text x="28.6" y="160.1">BAT54S/SOT</text>
<text x="64.2" y="157.1">D8</text>
<text x="64.2" y="160.1">BAT54S/SOT</text>
<text x="102.3" y="157.1">D9</text>
<text x="102.3" y="160.1">BAT54S/SOT</text>
<text x="140.4" y="157.1">D10</text>
<text x="140.4" y="160.1">BAT54S/SOT</text>
<text x="175.9" y="157.1">D11</text>
<text x="175.9" y="160.1">BAT54S/SOT</text>
<text x="211.5" y="157.1">D12</text>
<text x="211.5" y="160.1">BAT5</text>
<text x="21" y="200.2">R21</text>
<text x="21" y="202.8">Thermistor</text>
<text x="56.6" y="200.2">R22</text>
<text x="56.6" y="202.8">Thermistor</text>
<text x="94.7" y="200.2">R23</text>
<text x="94.7" y="202.8">Thermistor</text>
<text x="132.8" y="200.2">R24</text>
<text x="132.8" y="202.8">Thermistor</text>
<text x="168.3" y="200.2">R25</text>
<text x="168.3" y="202.8">Thermistor</text>
<text x="203.9" y="200.2">R26</text>
<text x="203.9" y="202.8">Thermistor</text>
<text x="0" y="221.1">S/SOT</text>
<text x="28.6" y="218">D21</text>
<text x="28.6" y="221.1">BAT54S/SOT</text>
<text x="64.2" y="218">D22</text>
<text x="64.2" y="221.1">BAT54S/SOT</text>
<text x="102.3" y="218">D23</text>
<text x="102.3" y="221.1">BAT54S/SOT</text>
<text x="140.4" y="218">D24</text>
<text x="140.4" y="221.1">BAT54S/SOT</text>
<text x="175.9" y="218">D25</text>
<text x="175.9" y="221.1">BAT54S/SOT</text>
<text x="211.5" y="218">D26</text>
<text x="211.5" y="221.1">BAT5</text>
</g>
<g font-size="2.3">
<text x="17.7" y="30">13</text>
<text x="17.7" y="27.4">14</text>
<text x="17.7" y="24.9">15</text>
<text x="63.4" y="30">13</text>
<text x="63.4" y="27.4">14</text>
<text x="63.4" y="24.9">15</text>
<text x="17.7" y="35.1">11</text>
<text x="17.7" y="32.5">12</text>
<text x="63.4" y="35.1">11</text>
<text x="63.4" y="32.5">12</text>
<text x="17.7" y="40.1">9</text>
<text x="17.7" y="37.6">10</text>
<text x="63.4" y="40.1">9</text>
<text x="63.4" y="37.6">10</text>
<text x="17.7" y="47.8">6</text>
<text x="17.7" y="45.2">7</text>
<text x="17.7" y="42.7">8</text>
<text x="63.4" y="47.8">6</text>
<text x="63.4" y="45.2">7</text>
<text x="63.4" y="42.7">8</text>
<text x="17.7" y="52.8">4</text>
<text x="17.7" y="50.3">5</text>
<text x="63.4" y="52.8">4</text>
<text x="63.4" y="50.3">5</text>
<text x="17.7" y="57.9">2</text>
<text x="17.7" y="55.4">3</text>
<text x="63.4" y="57.9">2</text>
<text x="63.4" y="55.4">3</text>
<text x="17.7" y="60.5">1</text>
<text x="63.4" y="60.5">1</text>
<text x="17.7" y="83.3">2</text>
<text x="53.3" y="83.3">2</text>
<text x="17.7" y="85.9">1</text>
<text x="53.3" y="85.9">1</text>
<text x="17.7" y="106.2">1</text>
<text x="17.7" y="103.6">2</text>
<text x="53.3" y="106.2">1</text>
<text x="53.3" y="103.6">2</text>
</g>
<g font-size="2.3" fill="#f00">
<text x="29.4" y="26.2">30VDC</text>
<text x="75.1" y="26.2">30VDC</text>
<text x="-.8" y="31.3">ut</text>
<text x="-.6" y="33.6">2In</text>
<text x="28.9" y="33.6">LEDCue3In</text>
<text x="29.1" y="31.3">Tone3Out</text>
<text x="74.6" y="33.6">LEDCue4In</text>
<text x="74.8" y="31.3">Tone4Out</text>
<text x="29.4" y="36.4">GND</text>
<text x="29.4" y="38.9">30VDC</text>
<text x="75.1" y="36.4">GND</text>
<text x="75.1" y="38.9">30VDC</text>
<text x="28.6" y="43.8">Lick3In</text>
<text x="29.1" y="46.6">Disp3In</text>
<text x="74.3" y="43.8">Lick4In</text>
<text x="74.8" y="46.6">Disp4In</text>
<text x="29.1" y="51.6">NP3In</text>
<text x="29.1" y="49.1">GND</text>
<text x="74.8" y="49.1">GND</text>
<text x="74.8" y="51.6">NP4In</text>
<text x="-.2" y="54.2">In</text>
<text x=".2" y="56.7">In</text>
<text x="29.1" y="59.3">X3</text>
<text x="29.1" y="54.2">LTouch3In</text>
<text x="29.1" y="56.7">RTouch3In</text>
<text x="74.8" y="54.2">LTouch4In</text>
<text x="74.8" y="56.7">RTouch4In</text>
<text x="74.8" y="59.3">X4</text>
<text x="29.1" y="61.8">Y3</text>
<text x="74.8" y="61.8">Y4</text>
<text x="28.6" y="84.4">GND</text>
<text x="29.1" y="87.2">Laser1</text>
<text x="64.2" y="84.4">GND</text>
<text x="64.7" y="87.2">Laser2</text>
<text x="28.6" y="104.7">GND</text>
<text x="29.1" y="107.5">Laser3</text>
<text x="64.2" y="104.7">GND</text>
<text x="64.7" y="107.5">Laser4</text>
<text x="24" y="127.8">Tone1Out</text>
<text x="59.6" y="127.8">NP2In</text>
<text x="97.7" y="127.8">LTouch2In</text>
<text x="135.8" y="127.8">RTouch2In</text>
<text x="170.9" y="127.6">LEDCue2In</text>
<text x="206.9" y="127.8">Disp2In</text>
<text x="3" y="168.2">GND</text>
<text x="28.6" y="168.2">5V</text>
<text x="38.5" y="168.2">GND</text>
<text x="64.2" y="168.2">5V</text>
<text x="76.6" y="168.2">GND</text>
<text x="102.3" y="168.2">5V</text>
<text x="114.7" y="168.2">GND</text>
<text x="140.4" y="168.2">5V</text>
<text x="150.3" y="168.2">GND</text>
<text x="175.9" y="168.2">5V</text>
<text x="185.8" y="168.2">GND</text>
<text x="211.5" y="168.2">5V</text>
<text x="24" y="188.8">Tone3Out</text>
<text x="59.6" y="188.8">NP4In</text>
<text x="97.7" y="188.8">LTouch4In</text>
<text x="135.8" y="188.8">RTouch4In</text>
<text x="170.9" y="188.6">LEDCue4In</text>
<text x="206.9" y="188.8">Disp4In</text>
<text x="3" y="229.2">GND</text>
<text x="28.6" y="229.2">5V</text>
<text x="38.5" y="229.2">GND</text>
<text x="64.2" y="229.2">5V</text>
<text x="76.6" y="229.2">GND</text>
<text x="102.3" y="229.2">5V</text>
<text x="114.7" y="229.2">GND</text>
<text x="140.4" y="229.2">5V</text>
<text x="150.3" y="229.2">GND</text>
<text x="175.9" y="229.2">5V</text>
<text x="185.8" y="229.2">GND</text>
<text x="211.5" y="229.2">5V</text>
</g>
<g font-size="1.8">
<text x="43.9" y="1.9">3</text>
<text x="145.5" y="1.9">2</text>
</g>
</svg>
